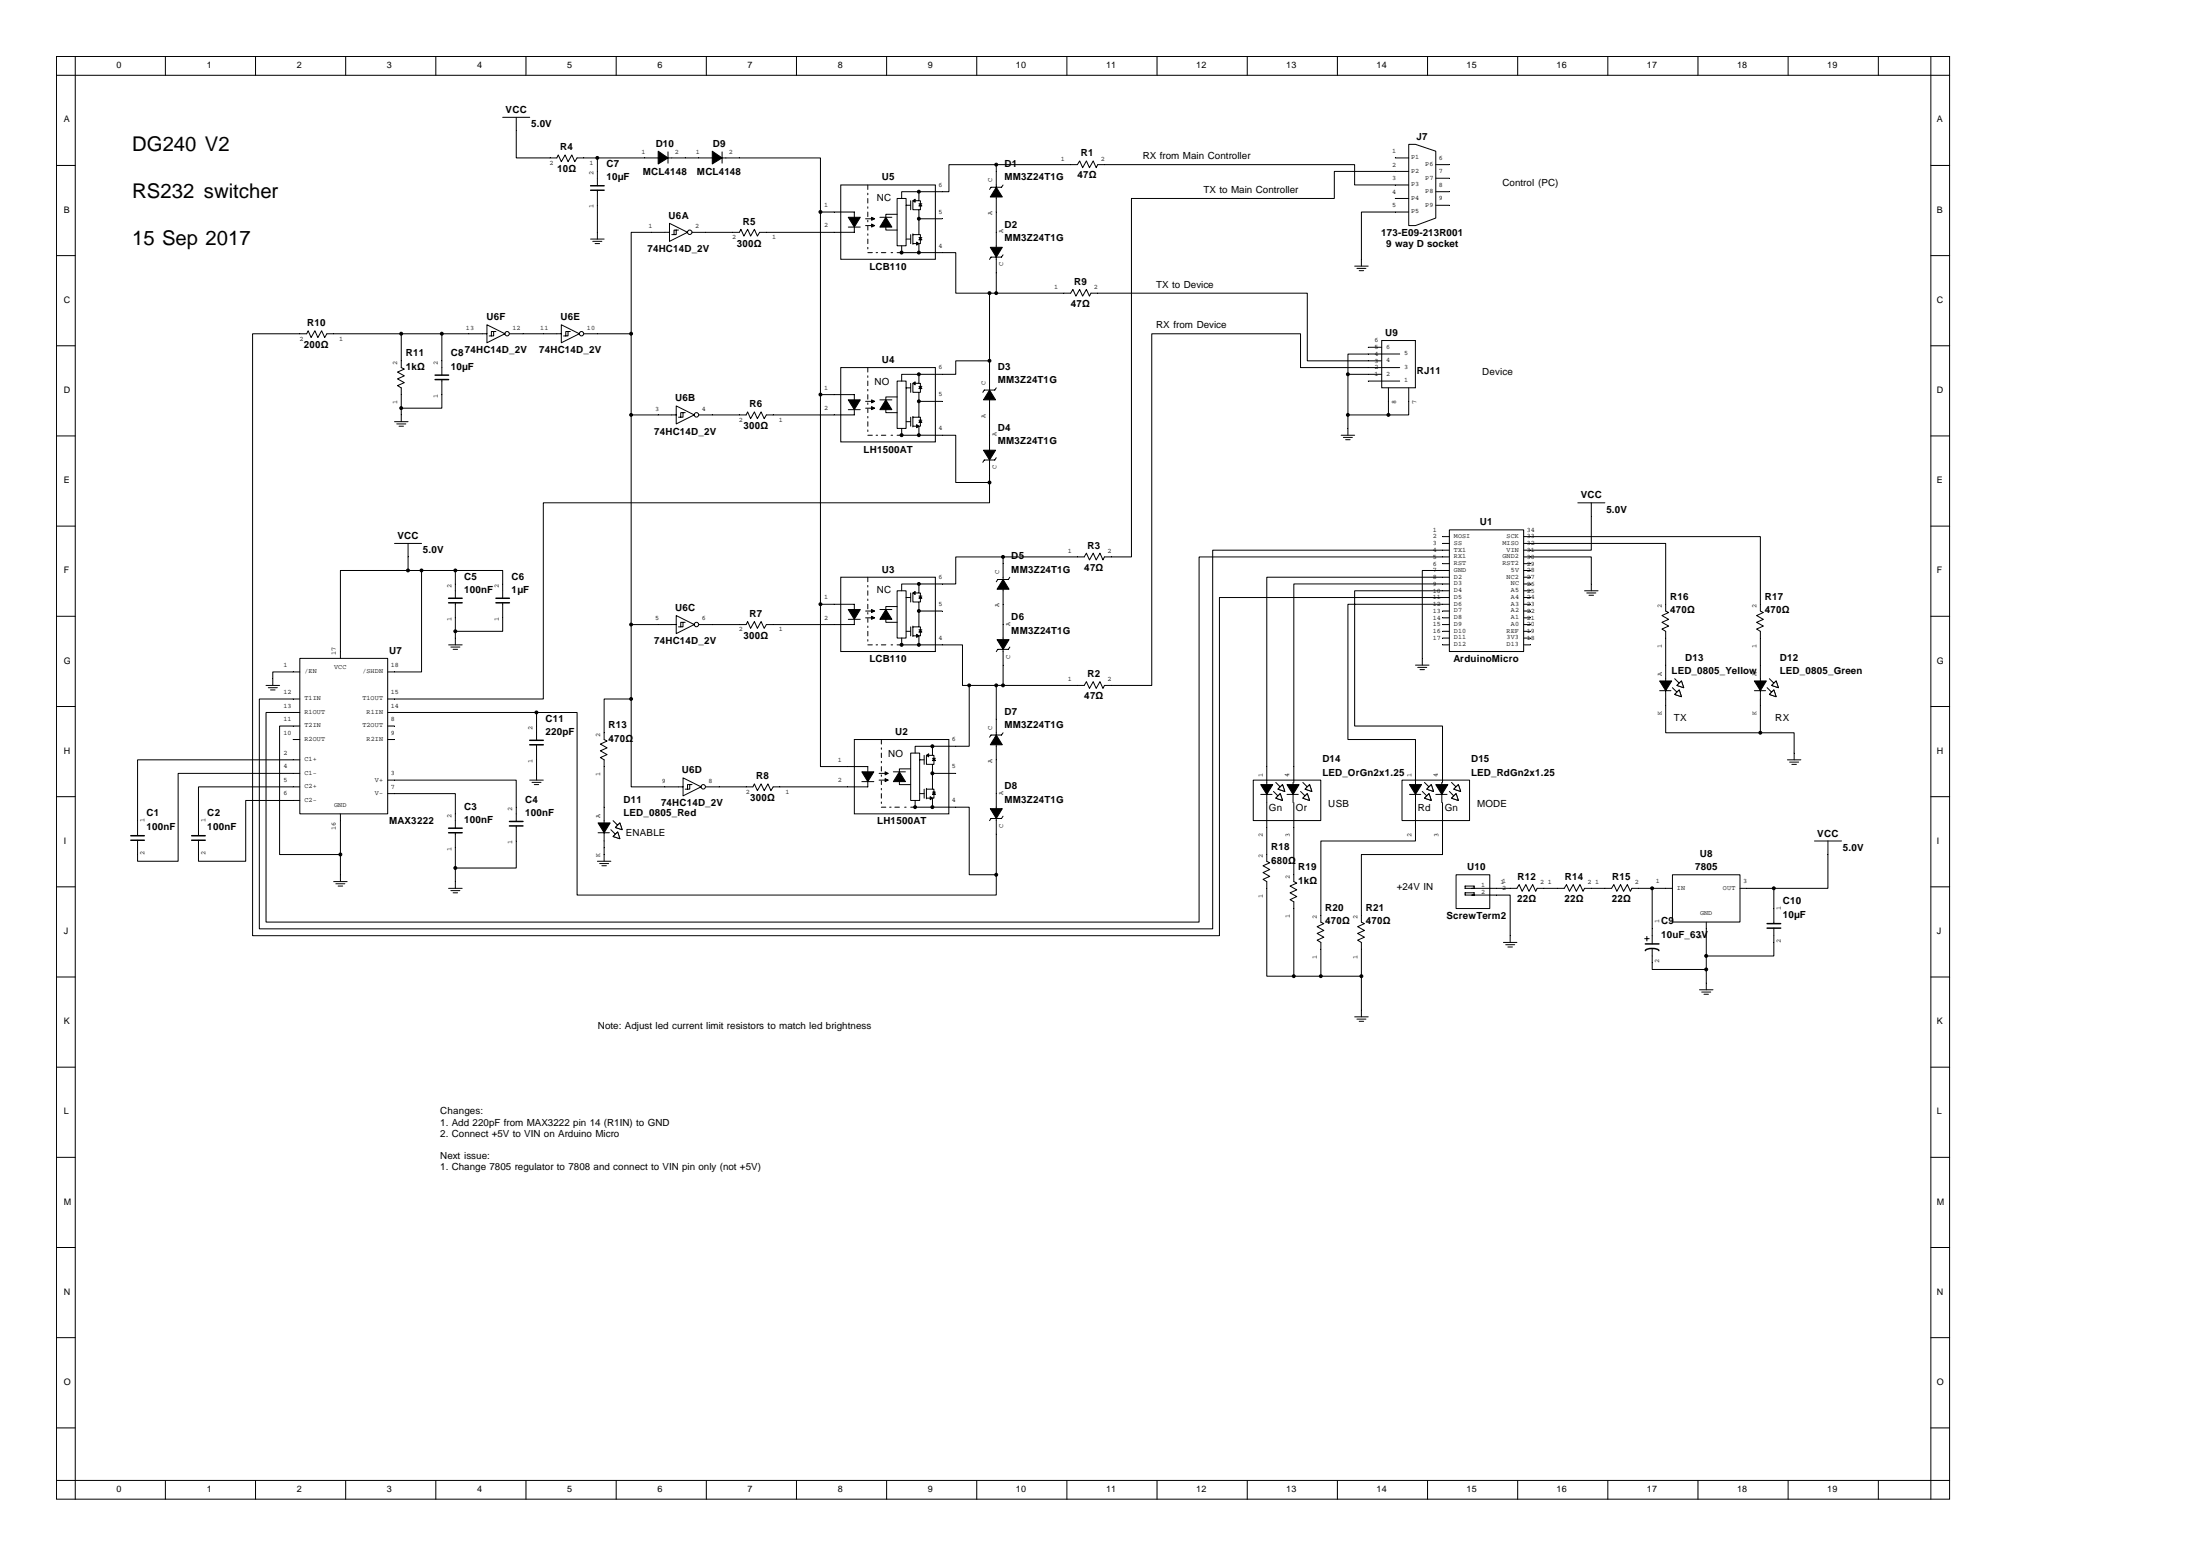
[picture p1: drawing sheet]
<svg xmlns="http://www.w3.org/2000/svg" width="297mm" height="210mm" viewBox="0 0 297 210" stroke-linecap="round" stroke-linejoin="round" font-family="sans-serif">
<g fill="none" stroke="#000" stroke-width=".14">
<path d="M7.6 10.2h255.6M7.6 7.6h255.6v194.8h-255.6zM10.2 7.6v194.8M22.3 7.6v2.6M34.5 7.6v2.6M46.7 7.6v2.6M58.8 7.6v2.6M67.9 15.8h3.6M69.7 15.8v5.5h4.6M71 7.6v2.6M83.2 7.6v2.6M95.4 7.6v2.6"/>
<path d="M107.5 7.6v2.6M119.7 7.6v2.6M131.9 7.6v2.6M144 7.6v2.6M156.2 7.6v2.6M168.4 7.6v2.6M180.6 7.6v2.6M192.7 7.6v2.6M204.9 7.6v2.6M217.1 7.6v2.6M229.3 7.6v2.6M241.4 7.6v2.6"/>
<path d="M253.6 7.6v2.6M260.7 7.6v194.8M7.6 22.3h2.6M7.6 34.5h2.6M74.3 21.3h.9l.2-.4 .4 .9 .5-.9 .4 .9 .5-.9 .4 .9 .3-.5h2.8v3.8M79.7 32.3h1.9M80 32.6h1.3M80.3 32.9h.7M80.7 25.7v6.6M80.7 21.3h8.2M88.9 21.3h1.3M90.1 21.3h6.1"/>
<path d="M90.2 20.5v1.5M90.4 30.1l2.4 1.3-2.4 1.2zM90.4 31.4h-5.2v13.7M91.3 31.1v.6h-.3M91.6 31.1h-.6v.6h-.3M96.2 21.3h1.3M97.4 21.3h13.4v7.3M97.5 20.5v1.5M110.8 28.6h4.5v2.8h-12.7l-.3 .5-.4-.9-.6 .9-.4-.9-.5 .9-.4-.9-.2 .4h-6.4M110.8 28.6v53M113.5 25h12.8v10h-12.8zM114.5 30.7h1.7"/>
<path d="M116.9 29.5h1.2M116.9 30.5h1.2M117.2 25v.6M117.2 26.1v.2M117.2 26.8v.6M117.2 27.9v.2M117.2 28.6v.6M117.2 29.7v.2M117.2 30.6v.5M117.2 31.6v.2M117.2 32.3v.6M117.2 33.4v.2"/>
<path d="M117.2 34.1h.6M118.3 34.1h.2M118.8 29.3h1.6M119 34.1h.6M120.3 34.1h.2M121.1 34.1h.6M121.1 26.8h1.2v6.4h-1.2zM121.1 28.9h-1.5v2.2h1.5M121.7 33.2v.9h2.4M122.3 27.7h.7M122.3 32.3h.7M123 27.1v1.2"/>
<path d="M123 31.7v1.2M123.3 31.6v.2M123.3 32.9v.1M124.1 25.9h-2.4v.9M124.1 31.7h.2v1.2h-.2M124.1 27.1h.2v1.2h-.2M124.1 29.5h3.1M124.1 32.1h.4M124.1 27.5h.4M133.6 39.6v25.5M134.5 22.2h-6.4v3.7h-4v1.2h-.8v1.2h.8v3.4h-.8v1.2h.8v1.2h4.9v5.5h5.5M134.5 39.6h10.1l.3-.5 .4 .9 .5-.9 .4 .9 .5-.9 .4 .9 .2-.4h.9"/>
<path d="M135.4 25l-.2 .3h-1.4l-.2 .3M135.4 34.4l-.2 .3h-1.4l-.2 .3M149.1 22.2h-.9l-.2 .4-.4-.9-.5 .9-.4-.9-.5 .9-.4-.9-.3 .5h-11v17.4M260.7 22.3h2.5M260.7 34.5h2.5M7.6 46.7h2.6M7.6 58.8h2.6M53.3 56.9h1.8M53.6 57.2h1.2M53.9 57.5h.6M54.2 45.1v4.5l.4 .2-.9 .4 .9 .5-.9 .4 .9 .6-.9 .4 .5 .3v4.5M59.7 51.2v3.9h-5.5"/>
<path d="M59.7 45.1v5.5M65.7 43.8l2.5 1.3-2.5 1.2zM65.7 45.1h-21.6l-.3 .5-.4-1-.5 1-.4-1-.5 1-.4-1-.2 .5h-.9M66.7 44.7v.6h-.4M67 44.7h-.7v.6h-.3M75.8 43.8l2.4 1.3-2.4 1.2zM75.8 45.1h-7M76.7 44.7v.6h-.3M77 44.7h-.6v.6h-.3M78.8 45.1h6.4M85.2 45.1v10.9h6.1M91.3 54.8l2.4 1.2-2.4 1.2z"/>
<path d="M92.2 55.7v.6h-.3M92.5 55.7h-.6v.6h-.3M110.8 53.3h4.5v2.7h-11.8l-.3 .5-.4-.9-.5 .9-.4-.9-.6 .9-.4-.9-.2 .4h-6.3M113.5 49.6h12.8v10.1h-12.8zM114.5 55.3h1.7M116.9 54.2h1.2M116.9 55.1h1.2M117.2 49.6v.6M117.2 50.7v.2M117.2 51.4v.7M117.2 52.6v.2M117.2 53.3v.6"/>
<path d="M117.2 54.4v.2M117.2 55.2v.5M117.2 56.2v.2M117.2 56.9v.6M117.2 58v.2M117.2 58.8h.6M118.3 58.8h.2M118.8 54h1.6M119 58.8h.6M120.3 58.8h.2M121.1 58.8h.6M121.1 51.4h1.2v6.4h-1.2z"/>
<path d="M121.1 53.6h-1.5v2.1h1.5M121.7 57.8v1h2.4M122.3 52.4h.7M122.3 56.9h.7M123 51.7v1.3M123 56.3v1.2M123.3 56.2v.2M123.3 57.5v.1M124.1 50.5h-2.4v.9M124.1 56.3h.2v1.2h-.2M124.1 51.7h.2v1.3h-.2M124.1 54.2h3.1"/>
<path d="M124.1 56.7h.4M124.1 52.2h.4M126.3 58.8h2.7v6.3h4.6M133.6 48.7h-4.6v1.8h-4.9v1.2h-.8v1.3h.8v3.3h-.8v1.2h.8v1.2h2.2M134.5 52.4l-.2 .3h-1.4l-.2 .3M260.7 46.7h2.5M260.7 58.8h2.5M7.6 71h2.6M53.3 73.4h3.6M55.1 77h-9.1v11.9M55.1 77h6.4M55.1 73.4v3.6"/>
<path d="M56.9 77v13.7h-4.5M61.5 77v3.8M61.5 77h6.4v3.8M113.5 77.9h12.8v10h-12.8zM117.2 77.9v.6M117.2 79v.2M117.2 79.7v.7M121.1 79.7h1.2v6.4h-1.2zM124.1 78.8h-2.4v.9M133.6 65.1v2.8h-60.2v26.5h-21M134.5 61.8l-.2 .3h-1.4l-.2 .3M135.4 75.2h-6.4v3.6h-4.9v1.2h-.8v1.3h.8v3.3h-.8v1.2h.8v1.2l5.9 .1v5.4h.9"/>
<path d="M135.4 75.2h11l.3-.5 .4 .9 .5-.9 .4 .9 .5-.9 .4 .9 .2-.4h.9M135.4 75.2v17.3h-.9M136.3 77.9l-.2 .3h-1.4l-.2 .3M260.7 71h2.5M7.6 83.2h2.6M7.6 95.4h2.6M35.9 92.5h1.9M36.2 92.8h1.2M36.5 93.1h.6M39.6 99.8h.9M39.6 94.4h.9M39.6 96.2h.9"/>
<path d="M40.5 90.7h-3.7v1.8M40.5 98h-2.7v17.4h8.2M40.5 88.9h11.8v21h-11.8zM52.4 98h.9M52.4 99.8h.9M52.4 96.2h.9M60.6 87h1.8M60.9 87.3h1.2M61.2 87.7h.6M61.5 81.4v5.6M67.9 81.4v3.8h-6.4M81.6 99.8l.4 .2-.9 .4 .9 .6-.9 .4 .9 .5-.9 .4 .5 .3v.9"/>
<path d="M81.6 98.9v.9M91.3 83.1l2.4 1.2-2.4 1.2zM91.3 84.3h-6.1M92.2 84v.6h-.3M92.5 84h-.6v.6h-.3M94.4 84.3h6.3l.2-.4 .4 .9 .6-.9 .4 .9 .5-.9 .4 .9 .3-.5h11.8v-2.7h-4.5v21.9h6.4v2.7h-12.8l-.3 .5-.4-.9-.5 .9-.4-.9-.5 .9-.4-.9-.2 .4h-6.4M114.5 83.6h1.7M115.4 99.8h12.7v10.1h-12.7zM116.9 82.5h1.2M116.9 83.4h1.2M117.2 80.9v.2M117.2 81.6v.6"/>
<path d="M117.2 82.7v.2M117.2 83.5v.5M117.2 84.5v.2M117.2 85.2v.6M117.2 86.3v.2M117.2 87h.6M118.3 87h.2M118.8 82.3h1.6M119 87h.6M119 99.8v.6M120.3 87h.2M121.1 87h.6"/>
<path d="M121.1 81.9h-1.5v2.1h1.5M121.7 86.1v.9h2.4M122.3 80.7h.7M122.3 85.2h.7M123 80v1.3M123 84.6v1.2M123.3 84.5v.2M123.3 85.8v.1M124.1 84.6h.2v1.2h-.2M124.1 80h.2v1.3h-.2M124.1 82.5h3.1M124.1 85h.4"/>
<path d="M124.1 80.5h.4M130.9 92.5v8.2h-5v1.3h-.8v1.2h.8v3.3h-.8v1.2h.8v1.3h5v9.1h3.6v-25.6M130.9 92.5h3.6M135.4 98.9l-.2 .3h-1.4l-.2 .3M135.4 92.5h11l.3-.5 .4 .9 .5-.9 .4 .9 .5-.9 .4 .9 .2-.4h.9M136.3 87.4l-.2 .3h-1.4l-.2 .3M260.7 83.2h2.5M260.7 95.4h2.5M7.6 107.5h2.6M7.6 119.7h2.6M40.5 108l-7.3 .1v8.2h-6.4v-2.9M40.5 106.2h-13.7v6.6"/>
<path d="M40.5 104.4h-16.4v11.9h-5.5v-2.9M40.5 102.6h-21.9v10.2M45.1 119h1.8M45.3 119.3h1.3M45.7 119.6h.6M46 109.9v9.1M52.4 105.3h17.3v5.6M52.4 107.1h9.1v4.7M60.6 119.9h1.8M61.5 112.4v6.6M61.5 119v.9M69.7 111.5v5.7h-8.2"/>
<path d="M80.8 112.4h1.5M81.6 110.8v2.7M82.5 112l.6 .6M82.8 112.9l.6-.6 .3 .9zM82.8 110.8l.6 .6M83.7 111.1l.3 .9-.9-.3zM92.2 105l2.5 1.2-2.5 1.2zM92.2 106.2h-2.4M93.1 105.9v.6h-.3M93.4 105.9h-.6v.6h-.3M116.4 105.5h1.6M118.7 104.4h1.2"/>
<path d="M118.7 105.3h1.2M119 109h.6M119 105.4v.5M119 106.4v.2M119 107.1v.6M119 108.3v.2M119 100.9v.2M119 101.7v.6M119 102.8v.2M119 103.5v.6M119 104.6v.2M120.1 109h.2"/>
<path d="M120.6 104.2h1.6M120.8 109h.6M122.1 109h.2M123 101.7h1.2v6.3h-1.2zM123 103.8h-1.6v2.1h1.6M123 109h.6M123.6 108.1v.9h2.3M124.2 102.6h.6M124.2 107.1h.6M124.8 102v1.2M124.8 106.5v1.2M125.1 106.4v.2"/>
<path d="M125.1 107.7v.1M125.9 100.7h-2.3v1M125.9 106.5h.2v1.2h-.2M125.9 102h.2v1.2h-.2M125.9 104.4h3.1M125.9 106.9h.4M125.9 102.4h.4M135.4 110.2l-.2 .3h-1.4l-.2 .3M260.7 107.5h2.5M260.7 119.7h2.5M7.6 131.9h2.6M60.9 120.2h1.2"/>
<path d="M61.2 120.5h.6M260.7 131.9h2.5M7.6 144.1h2.6M7.6 156.2h2.6M260.7 144.1h2.5M260.7 156.2h2.5M7.6 168.4h2.6M260.7 168.4h2.5M7.6 180.6h2.6M7.6 192.7h2.6M7.6 199.8h255.6M22.3 199.8v2.6"/>
<path d="M34.5 199.8v2.6M46.7 199.8v2.6M58.8 199.8v2.6M71 199.8v2.6M83.2 199.8v2.6M95.4 199.8v2.6M107.5 199.8v2.6M119.7 199.8v2.6M131.9 199.8v2.6M144 199.8v2.6M156.2 199.8v2.6M168.4 199.8v2.6"/>
<path d="M180.6 199.8v2.6M192.7 199.8v2.6M204.9 199.8v2.6M217.1 199.8v2.6M229.3 199.8v2.6M241.4 199.8v2.6M253.6 199.8v2.6M260.7 180.6h2.5M260.7 192.7h2.5"/>
<circle cx="93.1" cy="31.4" r=".3"/>
<circle cx="68.5" cy="45" r=".3"/>
<circle cx="78.5" cy="45" r=".3"/>
<circle cx="94" cy="56" r=".3"/>
<circle cx="94" cy="84.3" r=".3"/>
<circle cx="94.9" cy="106.2" r=".3"/>
</g>
<g fill="#000" stroke="#000" stroke-width=".14">
<path d="M88.9 20.4l1.3 .9-1.3 .8zM96.2 20.4l1.3 .9-1.3 .8zM114.5 29.3h1.7l-.9 1.4zM117.7 29.3l.4 .2-.4 .2zM117.7 30.2l.4 .3-.4 .2zM119.6 29.3l.8 1.4h-1.6zM123.3 27.1l.3-.2v.4zM123.8 32.7l.3 .2-.3 .2zM124.3 32.1l.2 .3h-.4zM124.3 27.5l.2 .3h-.4zM133.7 33.4h1.6l-.8 1.3zM134.5 25.3l.8 1.3h-1.6z"/>
<path d="M114.5 54h1.7l-.9 1.3zM117.7 54l.4 .2-.4 .2zM117.7 54.9l.4 .2-.4 .2zM119.6 54l.8 1.3h-1.6zM123.3 51.7l.3-.2v.4zM123.8 57.3l.3 .2-.3 .2zM124.3 56.7l.2 .3h-.4zM124.3 52.2l.2 .3h-.4zM133.6 52.7l.8 1.3h-1.6zM132.8 60.8h1.6l-.8 1.3zM135.4 78.2l.8 1.3h-1.6zM114.5 82.3h1.7l-.9 1.3z"/>
<path d="M117.7 82.3l.4 .2-.4 .2zM117.7 83.2l.4 .2-.4 .2zM119.6 82.3l.8 1.3h-1.6zM123.3 80l.3-.2v.4zM123.8 85.6l.3 .2-.3 .2zM124.3 85l.2 .3h-.4zM124.3 80.5l.2 .3h-.4zM134.6 86.3h1.6l-.8 1.4zM80.8 111.1h1.6l-.8 1.3zM116.4 104.2h1.6l-.8 1.3zM119.5 104.2l.4 .2-.4 .2zM119.5 105.1l.4 .2-.4 .2z"/>
<path d="M121.4 104.2l.8 1.3h-1.6zM125.1 102l.3-.2v.4zM125.6 107.5l.3 .2-.3 .2zM126.1 106.9l.2 .3h-.4zM126.1 102.4l.2 .3h-.4zM133.7 109.2h1.6l-.8 1.3zM134.5 99.2l.8 1.3h-1.6z"/>
<circle cx="80.7" cy="21.3" r=".2"/>
<circle cx="110.8" cy="28.6" r=".2"/>
<circle cx="121.7" cy="34.1" r=".2"/>
<circle cx="124.1" cy="34.1" r=".2"/>
<circle cx="124.1" cy="25.9" r=".2"/>
<circle cx="124.1" cy="29.5" r=".2"/>
<circle cx="133.6" cy="39.6" r=".2"/>
<circle cx="134.5" cy="39.6" r=".2"/>
<circle cx="134.5" cy="22.2" r=".2"/>
<circle cx="54.2" cy="55.1" r=".2"/>
<circle cx="54.2" cy="45" r=".2"/>
<circle cx="59.7" cy="45" r=".2"/>
<circle cx="85.2" cy="45" r=".2"/>
<circle cx="85.2" cy="56" r=".2"/>
<circle cx="110.8" cy="53.3" r=".2"/>
<circle cx="121.7" cy="58.7" r=".2"/>
<circle cx="124.1" cy="58.7" r=".2"/>
<circle cx="124.1" cy="54.2" r=".2"/>
<circle cx="124.1" cy="50.5" r=".2"/>
<circle cx="133.6" cy="48.7" r=".2"/>
<circle cx="55.1" cy="77" r=".2"/>
<circle cx="56.9" cy="77" r=".2"/>
<circle cx="61.5" cy="77" r=".2"/>
<circle cx="124.1" cy="78.8" r=".2"/>
<circle cx="133.6" cy="65.1" r=".2"/>
<circle cx="135.4" cy="75.2" r=".2"/>
<circle cx="61.5" cy="85.2" r=".2"/>
<circle cx="85.2" cy="84.3" r=".19"/>
<circle cx="110.8" cy="81.6" r=".2"/>
<circle cx="121.7" cy="87" r=".2"/>
<circle cx="124.1" cy="87" r=".2"/>
<circle cx="124.1" cy="82.5" r=".2"/>
<circle cx="130.9" cy="92.5" r=".2"/>
<circle cx="134.5" cy="92.5" r=".2"/>
<circle cx="135.4" cy="92.5" r=".2"/>
<circle cx="46" cy="115.3" r=".2"/>
<circle cx="61.5" cy="117.2" r=".2"/>
<circle cx="123.6" cy="109" r=".2"/>
<circle cx="125.9" cy="104.4" r=".2"/>
<circle cx="125.9" cy="100.7" r=".2"/>
<circle cx="125.9" cy="109" r=".2"/>
<circle cx="134.5" cy="118.1" r=".2"/>
</g>
<g fill="none" stroke="#000" stroke-width=".2">
<path d="M79.7 25.7h1.9M79.7 25.1h1.9M58.7 51.2h1.9M58.7 50.6h1.9M60.6 81.4h1.8M60.6 80.8h1.8M67 81.4h1.8M67 80.8h1.8M17.7 112.8h1.8M17.7 113.4h1.8M25.9 112.8h1.8M25.9 113.4h1.8"/>
<path d="M60.6 112.4h1.8M60.6 111.8h1.8M68.8 111.5h1.8M68.8 110.9h1.8"/>
</g>
<g fill="#fff" stroke="#000" stroke-width=".14">
<path d="M83.7 111.1l.3 .9-.9-.3z"/>
<path d="M82.8 112.9l.6-.6 .3 .9z"/>
</g>
<g fill="none" stroke="#000" stroke-width=".14">
<path d="M190.2 19.5h.9l2.8 .9v9l-2.8 1.1h-.9zM148.2 39.6h28.3v9.1h10.1M149.1 22.2h33.8v2.8h7.3M182.9 35.9h1.8M183.2 36.2h1.2M183.5 36.5h.6M188.4 21.3h1.8M188.4 26.8h1.8M190.2 23.1h-10v3.7h-27.4v48.4h-2.8M190.2 28.6h-6.4v7.3M193.9 22.2h1.8M193.9 24.1h1.8"/>
<path d="M193.9 25.9h1.8M193.9 27.7h1.8M40.5 45.1h-6.4v81.2h130.5v-45.6h31.1M85.2 56v38.4M181.1 58.8h1.8M181.4 59h1.2M181.7 59.4h.6M182 56v2.8M184.7 51.4h4.3M184.7 46.9h1.9M186.6 50.5h-4.6v5.5M186.6 46h4.5v6.3h-4.5z"/>
<path d="M187.5 52.4v3.6h-5.5M189 49.6h-13.4v-4.5h-20.1v47.4h-5.5M189 47.8h-7v2.7M190.2 52.4v3.6h-2.7M194.8 72.4h.9M194.8 73.4h.9M194.8 76.1h.9M194.8 77.9h.9M194.8 78.8h.9M194.8 79.7h.9M195.7 74.3h-32v51.1h-128.7v-31h4.6M195.7 75.2h-33.8v49.3h-126v-28.3h3.7"/>
<path d="M195.7 77h-3.7v12.8M195.7 71.5h10v16.4h-10zM205.7 75.2h9.2v4.5M205.7 73.4h19.2v8.2M205.7 72.4h32v10.1l.4 .2-.9 .4 .9 .5-.9 .4 .9 .5-.9 .4 .5 .3v.9M205.7 76.1h.9M205.7 77h.9M205.7 77.9h.9M205.7 78.8h.9M205.7 79.7h.9M213 67.9h3.7M213.9 79.7h1.9"/>
<path d="M214.9 67.9v6.4h-9.2M85.2 94.4h-3.6v4.5M85.2 94.4v11.8h4.6M191.1 89.8h1.8M191.4 90.1h1.2M191.7 90.4h.6M194.8 81.6h.9M194.8 82.5h.9M194.8 83.4h.9M194.8 84.3h.9M194.8 85.2h.9M194.8 86.1h.9"/>
<path d="M194.8 87h.9M205.7 80.7h.9M205.7 81.6h.9M205.7 82.5h.9M205.7 83.4h.9M205.7 84.3h.9M205.7 85.2h.9M205.7 86.1h.9M205.7 87h.9M214.2 80h1.3M214.5 80.4h.7M224.9 81.6v.9l.4 .2-.9 .4 .9 .5-.9 .4 .9 .5-.9 .4 .5 .3v.9"/>
<path d="M236.9 93.2h1.5M237.7 91.6v2.8M238.6 92.8l.6 .6M238.9 93.7l.6-.6 .3 .9zM238.9 91.6l.6 .6M239.2 92.5l.6-.6 .3 .9zM80.7 116.3h1.8M81 116.6h1.2M81.3 116.9h.6M81.6 103.5v7.3M81.6 113.5v2.8M203.9 119.9h.9l.3-.5 .4 .9 .5-.9 .4 .9 .5-.9 .4 .9 .2-.4h3.7l.3-.5 .4 .9 .5-.9 .4 .9 .5-.9 .4 .9 .2-.4h3.7l.3-.5 .4 .9 .5-.9 .4 .9 .5-.9 .4 .9 .2-.4"/>
<path d="M220.3 119.9h5.5M223.1 119.9v7.5M225.8 118.1h9.1v6.4h-9.1zM234.9 119.9h4.6v4.8M245 113.5h3.6M246.8 113.5v6.4h-7.3M203 127.2h1.8M203.3 127.5h1.2M203.6 127.8h.6M203.9 126.3v.9M222.1 126.7h.6M222.4 126.4v.6"/>
<path d="M223.1 128v2.9h7.3M229.5 133.6h1.8M229.8 133.9h1.2M230.1 134.2h.6M230.4 124.5v9.1M239.5 125.3v3.7h-9.1"/>
</g>
<g fill="#000" stroke="#000" stroke-width=".14">
<path d="M236.9 91.9h1.6l-.8 1.3z"/>
<circle cx="182" cy="50.5" r=".2"/>
<circle cx="182" cy="56" r=".2"/>
<circle cx="187.5" cy="56" r=".2"/>
<circle cx="85.2" cy="94.3" r=".2"/>
<circle cx="223.1" cy="119.9" r=".2"/>
<circle cx="239.5" cy="119.9" r=".2"/>
<circle cx="230.4" cy="129" r=".2"/>
<circle cx="230.4" cy="130.9" r=".2"/>
</g>
<path d="M222.2 127.4h1.8M222.2 128.3a1.56 1.56 0 0 1 1.8 0M238.6 124.7h1.8M238.6 125.3h1.8" fill="none" stroke="#000" stroke-width=".2"/>
<g fill="#fff" stroke="#000" stroke-width=".14">
<path d="M239.2 92.5l.6-.6 .3 .9z"/>
<path d="M239.5 93.1l.3 .9-.9-.3z"/>
</g>
<path d="M224.1 93.2h1.5M224.9 91.6v2.8M225.8 92.8l.6 .6M226.1 93.7l.6-.6 .3 .9zM226.1 91.6l.6 .6M226.4 92.5l.6-.6 .3 .9zM237.7 89.8v1.8M237.7 94.4v.9" fill="none" stroke="#000" stroke-width=".14"/>
<path d="M224.1 91.9h1.6l-.8 1.3z" fill="#000" stroke="#000" stroke-width=".14"/>
<g fill="#fff" stroke="#000" stroke-width=".14">
<path d="M226.4 92.5l.6-.6 .3 .9z"/>
<path d="M226.1 93.7l.6-.6 .3 .9z"/>
</g>
<g fill="none" stroke="#000" stroke-width=".14">
<path d="M224.9 94.4v4.5h12.8M224.9 86.1v5.5M237.7 98.9h4.5v2.8M237.7 86.1v3.7M237.7 95.3v3.6M170.2 107.2h1.5M171 105.6v2.7M171.9 106.8l.6 .6M172.3 105.6l.6 .6M172.9 107.1l.3 .9-.9-.3zM173.2 105.9l.3 .9-1-.3zM196.6 118.1h4.5v4.5h-4.5z"/>
<path d="M199 119.9v-.3h-1.2v.3h6.1M241.3 102.6h1.8M241.6 102.9h1.3M241.9 103.2h.6M242.2 101.7v.9M199 120.8v-.3h-1.2v.3h6.1v5.5"/>
</g>
<g fill="#000" stroke="#000" stroke-width=".14">
<path d="M170.2 105.9h1.6l-.8 1.3z"/>
<circle cx="237.7" cy="98.9" r=".2"/>
</g>
<g fill="#fff" stroke="#000" stroke-width=".14">
<path d="M172.6 106.5l.6-.6 .3 .9z"/>
<path d="M172.9 107.1l.3 .9-.9-.3z"/>
</g>
<path d="M169.2 105.3h9.1v5.5h-9.1zM173.8 107.2h1.5M174.6 105.6v2.7M175.6 106.8l.6 .6M175.9 105.6l.6 .6M176.5 107.1l.3 .9-.9-.3zM176.8 105.9l.3 .9-.9-.3z" fill="none" stroke="#000" stroke-width=".14"/>
<path d="M173.8 105.9h1.6l-.8 1.3z" fill="#000" stroke="#000" stroke-width=".14"/>
<g fill="#fff" stroke="#000" stroke-width=".14">
<path d="M176.8 105.9l.3 .9-.9-.3z"/>
<path d="M176.5 107.1l.3 .9-.9-.3z"/>
</g>
<path d="M171 103.5v2.1M171 108.3v3.4M174.7 103.5v2.1M174.7 108.3v3.4M190.3 107.2h1.5M191.1 105.6v2.7M192 106.8l.6 .6M192.3 107.7l.6-.6 .3 .9zM192.3 105.6l.6 .6M193.2 105.9l.3 .9-.9-.3z" fill="none" stroke="#000" stroke-width=".14"/>
<path d="M190.3 105.9h1.6l-.8 1.3z" fill="#000" stroke="#000" stroke-width=".14"/>
<g fill="#fff" stroke="#000" stroke-width=".14">
<path d="M192.6 106.5l.7-.6 .2 .9z"/>
<path d="M192.3 107.7l.6-.6 .4 .9z"/>
</g>
<path d="M189.3 105.3h9.1v5.5h-9.1zM193.9 107.2h1.5M194.7 105.6v2.7M195.7 106.8l.6 .6M196 105.6l.6 .6M196.3 106.5l.6-.6 .3 .9zM196.6 107.1l.3 .9-.9-.3z" fill="none" stroke="#000" stroke-width=".14"/>
<path d="M193.9 105.9h1.6l-.8 1.3z" fill="#000" stroke="#000" stroke-width=".14"/>
<g fill="#fff" stroke="#000" stroke-width=".14">
<path d="M196.3 106.5l.6-.6 .3 .9z"/>
<path d="M196 107.7l.6-.6 .3 .9z"/>
</g>
<g fill="none" stroke="#000" stroke-width=".14">
<path d="M194.8 77.9h-23.8v25.6M194.8 78.8h-20.1v24.7M194.8 79.7h-11.9v18.3h11.9v7.6M53.3 96.2h19.1M72.4 96.2v3.7M72.4 96.2h5.5v24.6h56.6v-2.7M194.8 81.6h-12.8v18.2h9.1v5.8M71.5 105.3h1.9M71.8 105.6h1.2M72.1 105.9h.6M72.4 100.5v4.8M171 111.7v4.6l.4 .2-.9 .4 .9 .5-.9 .4 .9 .5-.9 .4 .5 .3v12.8h3.7"/>
<path d="M174.7 111.7v7.3l.4 .2-.9 .4 .9 .5-.9 .4 .9 .5-.9 .4 .5 .3v10.1M191.1 108.3v5.2h-12.8v11l.4 .2-.9 .4 .9 .5-.9 .4 .9 .5-.9 .4 .5 .3v4.6M194.8 108.3v7.1h-11v9.1l.4 .2-.9 .4 .9 .5-.9 .4 .9 .5-.9 .4 .5 .3v10.1M174.7 131.8h9.1M182.9 137.3h1.8M183.2 137.6h1.2M183.5 137.9h.6"/>
</g>
<g fill="#000" stroke="#000" stroke-width=".14">
<circle cx="72.4" cy="96.2" r=".2"/>
<circle cx="174.7" cy="131.8" r=".2"/>
<circle cx="178.3" cy="131.8" r=".2"/>
<circle cx="183.8" cy="131.8" r=".2"/>
</g>
<path d="M71.5 99.9h1.9M71.5 100.5h1.9" fill="none" stroke="#000" stroke-width=".2"/>
<g font-size="2.7">
<text x="17.9" y="20.4">DG240 V2</text>
<text x="17.9" y="26.7">RS232 switcher</text>
<text x="17.9" y="33.1">15 Sep 2017</text>
</g>
<g font-size="1.3">
<text x="68.3" y="15.2">VCC</text>
<text x="71.7" y="17.2">5.0V</text>
<text x="75.2" y="23.3">10Ω</text>
<text x="75.6" y="20.3">R4</text>
<text x="81.9" y="22.5">C7</text>
<text x="86.8" y="23.6">MCL4148</text>
<text x="88.5" y="19.8">D10</text>
<text x="94.1" y="23.6">MCL4148</text>
<text x="96.2" y="19.8">D9</text>
<text x="135.6" y="22.5">D1</text>
<text x="145.9" y="21.1">R1</text>
<text x="154.3" y="21.5">RX from Main Controller</text>
<text x="191.3" y="18.9">J7</text>
<text x="81.9" y="24.4">10µF</text>
<text x="90.3" y="29.5">U6A</text>
<text x="118.4" y="27.1">NC</text>
<text x="119" y="24.4">U5</text>
<text x="135.6" y="24.4">MM3Z24T1G</text>
<text x="145.5" y="24.1">47Ω</text>
<text x="162.5" y="26.1">TX to Main Controller</text>
<text x="202.9" y="25">Control (PC)</text>
<text x="87.4" y="34">74HC14D_2V</text>
<text x="99.5" y="33.3">300Ω</text>
<text x="100.3" y="30.4">R5</text>
<text x="135.6" y="30.8">D2</text>
<text x="135.6" y="32.6">MM3Z24T1G</text>
<text x="186.5" y="31.9">173-E09-213R001</text>
<text x="187.2" y="33.4">9 way D socket</text>
<text x="117.4" y="36.4">LCB110</text>
<text x="144.6" y="41.4">47Ω</text>
<text x="145" y="38.5">R9</text>
<text x="156.1" y="38.8">TX to Device</text>
<text x="41" y="47">200Ω</text>
<text x="41.5" y="44">R10</text>
<text x="62.8" y="47.7">74HC14D_2V</text>
<text x="65.7" y="43.2">U6F</text>
<text x="72.8" y="47.7">74HC14D_2V</text>
<text x="75.7" y="43.2">U6E</text>
<text x="156.1" y="44.3">RX from Device</text>
<text x="187" y="45.4">U9</text>
<text x="54.8" y="48.1">R11</text>
<text x="54.8" y="49.9">1kΩ</text>
<text x="60.9" y="48.1">C8</text>
<text x="60.9" y="49.9">10µF</text>
<text x="118.1" y="52">NO</text>
<text x="119" y="49">U4</text>
<text x="134.7" y="49.9">D3</text>
<text x="134.7" y="51.8">MM3Z24T1G</text>
<text x="191.3" y="50.4">RJ11</text>
<text x="200.1" y="50.6">Device</text>
<text x="88.3" y="58.7">74HC14D_2V</text>
<text x="91.2" y="54.2">U6B</text>
<text x="100.4" y="57.9">300Ω</text>
<text x="101.2" y="55">R6</text>
<text x="134.7" y="58.1">D4</text>
<text x="134.7" y="60">MM3Z24T1G</text>
<text x="116.6" y="61.1">LH1500AT</text>
<text x="199.8" y="70.9">U1</text>
<text x="213.4" y="67.3">VCC</text>
<text x="216.9" y="69.2">5.0V</text>
<text x="53.7" y="72.7">VCC</text>
<text x="57.1" y="74.7">5.0V</text>
<text x="119" y="77.3">U3</text>
<text x="136.5" y="75.5">D5</text>
<text x="136.5" y="77.3">MM3Z24T1G</text>
<text x="146.4" y="77">47Ω</text>
<text x="146.8" y="74.1">R3</text>
<text x="62.7" y="78.2">C5</text>
<text x="62.7" y="80.1">100nF</text>
<text x="69.1" y="78.2">C6</text>
<text x="69.1" y="80.1">1µF</text>
<text x="91.2" y="82.5">U6C</text>
<text x="101.2" y="83.3">R7</text>
<text x="118.4" y="80">NC</text>
<text x="136.5" y="83.7">D6</text>
<text x="225.5" y="81">R16</text>
<text x="225.5" y="82.8">470Ω</text>
<text x="238.3" y="81">R17</text>
<text x="238.3" y="82.8">470Ω</text>
<text x="52.6" y="88.3">U7</text>
<text x="88.3" y="87">74HC14D_2V</text>
<text x="100.4" y="86.2">300Ω</text>
<text x="117.4" y="89.4">LCB110</text>
<text x="136.5" y="85.5">MM3Z24T1G</text>
<text x="196.2" y="89.4">ArduinoMicro</text>
<text x="227.5" y="89.2">D13</text>
<text x="240.3" y="89.2">D12</text>
<text x="146.4" y="94.4">47Ω</text>
<text x="146.8" y="91.4">R2</text>
<text x="225.7" y="91">LED_0805_Yellow</text>
<text x="240.3" y="91">LED_0805_Green</text>
<text x="73.6" y="97.4">C11</text>
<text x="73.6" y="99.2">220pF</text>
<text x="82.2" y="98.3">R13</text>
<text x="82.2" y="100.1">470Ω</text>
<text x="120.9" y="99.2">U2</text>
<text x="135.6" y="96.5">D7</text>
<text x="135.6" y="98.3">MM3Z24T1G</text>
<text x="226" y="97.3">TX</text>
<text x="239.7" y="97.3">RX</text>
<text x="92.1" y="104.4">U6D</text>
<text x="102.1" y="105.2">R8</text>
<text x="119.9" y="102.2">NO</text>
<text x="135.6" y="106.5">D8</text>
<text x="178.5" y="102.9">D14</text>
<text x="178.5" y="104.7">LED_OrGn2x1.25</text>
<text x="198.6" y="102.9">D15</text>
<text x="198.6" y="104.7">LED_RdGn2x1.25</text>
<text x="19.8" y="110.2">C1</text>
<text x="19.8" y="112">100nF</text>
<text x="28" y="110.2">C2</text>
<text x="28" y="112">100nF</text>
<text x="52.6" y="111.3">MAX3222</text>
<text x="62.7" y="109.3">C3</text>
<text x="62.7" y="111.1">100nF</text>
<text x="70.9" y="108.4">C4</text>
<text x="70.9" y="110.2">100nF</text>
<text x="84.2" y="108.4">D11</text>
<text x="84.2" y="110.2">LED_0805_Red</text>
<text x="84.5" y="112.8">ENABLE</text>
<text x="89.2" y="108.9">74HC14D_2V</text>
<text x="101.3" y="108.2">300Ω</text>
<text x="118.4" y="111.3">LH1500AT</text>
<text x="135.6" y="108.4">MM3Z24T1G</text>
<text x="171.3" y="109.5">Gn</text>
<text x="175" y="109.5">Or</text>
<text x="179.3" y="108.9">USB</text>
<text x="191.4" y="109.5">Rd</text>
<text x="195.1" y="109.5">Gn</text>
<text x="199.4" y="108.9">MODE</text>
<text x="245.4" y="112.9">VCC</text>
<text x="171.6" y="114.7">R18</text>
<text x="171.6" y="116.6">680Ω</text>
<text x="175.3" y="117.5">R19</text>
<text x="175.3" y="119.3">1kΩ</text>
<text x="198.1" y="117.5">U10</text>
<text x="204.9" y="118.8">R12</text>
<text x="211.3" y="118.8">R14</text>
<text x="217.7" y="118.8">R15</text>
<text x="228.9" y="117.5">7805</text>
<text x="229.5" y="115.7">U8</text>
<text x="248.8" y="114.9">5.0V</text>
<text x="178.9" y="123">R20</text>
<text x="178.9" y="124.8">470Ω</text>
<text x="184.4" y="123">R21</text>
<text x="184.4" y="124.8">470Ω</text>
<text x="188.6" y="120.1">+24V IN</text>
<text x="195.3" y="124.1">ScrewTerm2</text>
<text x="204.8" y="121.7">22Ω</text>
<text x="211.2" y="121.7">22Ω</text>
<text x="217.6" y="121.7">22Ω</text>
<text x="224.3" y="124.8">C9</text>
<text x="240.7" y="122">C10</text>
<text x="240.7" y="123.9">10µF</text>
<text x="224.3" y="126.6">10uF_63V</text>
<text x="80.7" y="139">Note: Adjust led current limit resistors to match led brightness</text>
<text x="59.4" y="150.4">Changes:</text>
<text x="59.4" y="151.9">1. Add 220pF from MAX3222 pin 14 (R1IN) to GND</text>
<text x="59.4" y="153.4">2. Connect +5V to VIN on Arduino Micro</text>
<text x="59.4" y="156.5">Next issue:</text>
<text x="59.4" y="158">1. Change 7805 regulator to 7808 and connect to VIN pin only (not +5V)</text>
</g>
<g font-size="1.2">
<text x="15.7" y="9.2">0</text>
<text x="27.9" y="9.2">1</text>
<text x="40.1" y="9.2">2</text>
<text x="52.2" y="9.2">3</text>
<text x="64.4" y="9.2">4</text>
<text x="76.6" y="9.2">5</text>
<text x="88.8" y="9.2">6</text>
<text x="100.9" y="9.2">7</text>
<text x="113.1" y="9.2">8</text>
<text x="125.3" y="9.2">9</text>
<text x="137.1" y="9.2">10</text>
<text x="149.3" y="9.2">11</text>
<text x="161.5" y="9.2">12</text>
<text x="173.7" y="9.2">13</text>
<text x="185.8" y="9.2">14</text>
<text x="198" y="9.2">15</text>
<text x="210.2" y="9.2">16</text>
<text x="222.4" y="9.2">17</text>
<text x="234.5" y="9.2">18</text>
<text x="246.7" y="9.2">19</text>
<text x="8.6" y="16.5">A</text>
<text x="261.5" y="16.5">A</text>
<text x="8.6" y="28.7">B</text>
<text x="261.5" y="28.7">B</text>
<text x="8.6" y="40.9">C</text>
<text x="261.5" y="40.9">C</text>
<text x="8.6" y="53">D</text>
<text x="261.5" y="53">D</text>
<text x="8.6" y="65.2">E</text>
<text x="261.5" y="65.2">E</text>
<text x="8.6" y="77.4">F</text>
<text x="261.5" y="77.4">F</text>
<text x="8.6" y="89.6">G</text>
<text x="261.5" y="89.6">G</text>
<text x="8.6" y="101.7">H</text>
<text x="261.5" y="101.7">H</text>
<text x="8.6" y="113.9">I</text>
<text x="261.5" y="113.9">I</text>
<text x="8.6" y="126.1">J</text>
<text x="261.5" y="126.1">J</text>
<text x="8.6" y="138.3">K</text>
<text x="261.5" y="138.3">K</text>
<text x="8.6" y="150.4">L</text>
<text x="261.5" y="150.4">L</text>
<text x="8.6" y="162.6">M</text>
<text x="261.5" y="162.6">M</text>
<text x="8.6" y="174.8">N</text>
<text x="261.5" y="174.8">N</text>
<text x="8.6" y="186.9">O</text>
<text x="261.5" y="186.9">O</text>
<text x="15.7" y="201.4">0</text>
<text x="27.9" y="201.4">1</text>
<text x="40.1" y="201.4">2</text>
<text x="52.2" y="201.4">3</text>
<text x="64.4" y="201.4">4</text>
<text x="76.6" y="201.4">5</text>
<text x="88.8" y="201.4">6</text>
<text x="100.9" y="201.4">7</text>
<text x="113.1" y="201.4">8</text>
<text x="125.3" y="201.4">9</text>
<text x="137.1" y="201.4">10</text>
<text x="149.3" y="201.4">11</text>
<text x="161.5" y="201.4">12</text>
<text x="173.7" y="201.4">13</text>
<text x="185.8" y="201.4">14</text>
<text x="198" y="201.4">15</text>
<text x="210.2" y="201.4">16</text>
<text x="222.4" y="201.4">17</text>
<text x="234.5" y="201.4">18</text>
<text x="246.7" y="201.4">19</text>
</g>
<g font-size=".9">
<text x="74.2" y="22.2">2</text>
<text x="79.6" y="22.2">1</text>
<text x="80.1" y="23.6" transform="rotate(-90 80.1 23.6)">2</text>
<text x="86.6" y="20.8">1</text>
<text x="91.1" y="20.8">2</text>
<text x="93.9" y="20.8">1</text>
<text x="98.4" y="20.8">2</text>
<text x="143.2" y="21.7">1</text>
<text x="148.6" y="21.7">2</text>
<text x="188" y="20.7">1</text>
<text x="188" y="22.5">2</text>
<text x="190.5" y="21.5">P1</text>
<text x="190.5" y="23.3">P2</text>
<text x="192.4" y="22.4">P6</text>
<text x="194.3" y="21.6">6</text>
<text x="194.3" y="23.4">7</text>
<text x="80.1" y="28.1" transform="rotate(-90 80.1 28.1)">1</text>
<text x="111.3" y="28">1</text>
<text x="126.7" y="25.2">6</text>
<text x="126.7" y="28.9">5</text>
<text x="134" y="29" transform="rotate(-90 134 29)">A</text>
<text x="134" y="24.6" transform="rotate(-90 134 24.6)">C</text>
<text x="188" y="24.3">3</text>
<text x="188" y="26.1">4</text>
<text x="188" y="28">5</text>
<text x="190.5" y="25.2">P3</text>
<text x="190.5" y="27">P4</text>
<text x="190.5" y="28.8">P5</text>
<text x="192.4" y="24.2">P7</text>
<text x="192.4" y="26.1">P8</text>
<text x="192.4" y="27.9">P9</text>
<text x="194.3" y="25.2">8</text>
<text x="194.3" y="27.1">9</text>
<text x="87.6" y="30.8">1</text>
<text x="93.8" y="30.8">2</text>
<text x="98.9" y="32.3">2</text>
<text x="104.2" y="32.3">1</text>
<text x="111.3" y="30.7">2</text>
<text x="126.7" y="33.4">4</text>
<text x="135.5" y="36" transform="rotate(-90 135.5 36)">C</text>
<text x="135.5" y="31.5" transform="rotate(-90 135.5 31.5)">A</text>
<text x="142.3" y="39">1</text>
<text x="147.7" y="39">2</text>
<text x="40.4" y="46">2</text>
<text x="45.8" y="46">1</text>
<text x="62.9" y="44.5">13</text>
<text x="69.2" y="44.5">12</text>
<text x="72.9" y="44.5">11</text>
<text x="79.2" y="44.5">10</text>
<text x="185.6" y="47.1">5</text>
<text x="185.6" y="46.2">6</text>
<text x="187.2" y="47.1">6</text>
<text x="189.6" y="48">5</text>
<text x="53.6" y="49.2" transform="rotate(-90 53.6 49.2)">2</text>
<text x="59.1" y="53.7" transform="rotate(-90 59.1 53.7)">1</text>
<text x="59.1" y="49.2" transform="rotate(-90 59.1 49.2)">2</text>
<text x="111.3" y="52.6">1</text>
<text x="126.7" y="49.9">6</text>
<text x="126.7" y="53.5">5</text>
<text x="133.1" y="51.9" transform="rotate(-90 133.1 51.9)">C</text>
<text x="185.6" y="50.8">1</text>
<text x="185.6" y="49">3</text>
<text x="185.6" y="49.9">2</text>
<text x="185.6" y="48">4</text>
<text x="187.2" y="50.7">2</text>
<text x="187.2" y="48.9">4</text>
<text x="189.6" y="51.6">1</text>
<text x="189.6" y="49.8">3</text>
<text x="53.6" y="54.6" transform="rotate(-90 53.6 54.6)">1</text>
<text x="88.5" y="55.4">3</text>
<text x="94.8" y="55.4">4</text>
<text x="99.8" y="56.9">2</text>
<text x="105.1" y="56.9">1</text>
<text x="111.3" y="55.4">2</text>
<text x="126.7" y="58.1">4</text>
<text x="133.1" y="56.4" transform="rotate(-90 133.1 56.4)">A</text>
<text x="134.6" y="58.9" transform="rotate(-90 134.6 58.9)">A</text>
<text x="188.5" y="54.6" transform="rotate(-90 188.5 54.6)">8</text>
<text x="191.3" y="54.6" transform="rotate(-90 191.3 54.6)">7</text>
<text x="134.6" y="63.4" transform="rotate(-90 134.6 63.4)">C</text>
<text x="193.5" y="71.8">1</text>
<text x="206.1" y="71.8">34</text>
<text x="134.9" y="77.5" transform="rotate(-90 134.9 77.5)">C</text>
<text x="144.2" y="74.6">1</text>
<text x="149.5" y="74.6">2</text>
<text x="193.5" y="72.7">2</text>
<text x="193.5" y="73.6">3</text>
<text x="193.5" y="74.5">4</text>
<text x="193.5" y="75.4">5</text>
<text x="193.5" y="76.3">6</text>
<text x="193.5" y="77.3">7</text>
<text x="196.3" y="72.6">MOSI</text>
<text x="196.3" y="73.5">SS</text>
<text x="196.3" y="74.5">TX1</text>
<text x="196.3" y="75.4">RX1</text>
<text x="196.3" y="76.3">RST</text>
<text x="196.3" y="77.2">GND</text>
<text x="202.9" y="76.3">RST2</text>
<text x="202.9" y="75.4">GND2</text>
<text x="202.9" y="73.5">MISO</text>
<text x="203.4" y="74.5">VIN</text>
<text x="203.4" y="72.6">SCK</text>
<text x="204" y="77.2">5V</text>
<text x="206.1" y="77.3">28</text>
<text x="206.1" y="76.3">29</text>
<text x="206.1" y="75.4">30</text>
<text x="206.1" y="74.5">31</text>
<text x="206.1" y="73.6">32</text>
<text x="206.1" y="72.7">33</text>
<text x="60.9" y="83.8" transform="rotate(-90 60.9 83.8)">1</text>
<text x="60.9" y="79.3" transform="rotate(-90 60.9 79.3)">2</text>
<text x="67.3" y="83.8" transform="rotate(-90 67.3 83.8)">1</text>
<text x="67.3" y="79.3" transform="rotate(-90 67.3 79.3)">2</text>
<text x="88.5" y="83.7">5</text>
<text x="94.8" y="83.7">6</text>
<text x="111.3" y="80.9">1</text>
<text x="111.3" y="83.7">2</text>
<text x="126.7" y="78.2">6</text>
<text x="126.7" y="81.8">5</text>
<text x="134.9" y="82" transform="rotate(-90 134.9 82)">A</text>
<text x="193.5" y="78.2">8</text>
<text x="193.5" y="79.1">9</text>
<text x="193.5" y="80">10</text>
<text x="193.5" y="80.9">11</text>
<text x="193.5" y="81.8">12</text>
<text x="193.5" y="82.7">13</text>
<text x="193.5" y="83.7">14</text>
<text x="196.3" y="78.1">D2</text>
<text x="196.3" y="79">D3</text>
<text x="196.3" y="79.9">D4</text>
<text x="196.3" y="80.8">D5</text>
<text x="196.3" y="81.8">D6</text>
<text x="196.3" y="82.7">D7</text>
<text x="196.3" y="83.6">D8</text>
<text x="203.4" y="78.1">NC2</text>
<text x="204" y="83.6">A1</text>
<text x="204" y="82.7">A2</text>
<text x="204" y="81.8">A3</text>
<text x="204" y="80.8">A4</text>
<text x="204" y="79.9">A5</text>
<text x="204" y="79">NC</text>
<text x="206.1" y="83.7">21</text>
<text x="206.1" y="82.7">22</text>
<text x="206.1" y="81.8">23</text>
<text x="206.1" y="80.9">24</text>
<text x="206.1" y="80">25</text>
<text x="206.1" y="79.1">26</text>
<text x="206.1" y="78.2">27</text>
<text x="224.4" y="82.1" transform="rotate(-90 224.4 82.1)">2</text>
<text x="237.1" y="82.1" transform="rotate(-90 237.1 82.1)">2</text>
<text x="45.3" y="88.5" transform="rotate(-90 45.3 88.5)">17</text>
<text x="99.8" y="85.2">2</text>
<text x="105.1" y="85.2">1</text>
<text x="126.7" y="86.4">4</text>
<text x="136.4" y="88.9" transform="rotate(-90 136.4 88.9)">C</text>
<text x="136.4" y="84.5" transform="rotate(-90 136.4 84.5)">A</text>
<text x="193.5" y="84.6">15</text>
<text x="193.5" y="85.5">16</text>
<text x="193.5" y="86.4">17</text>
<text x="196.3" y="84.5">D9</text>
<text x="196.3" y="85.4">D10</text>
<text x="196.3" y="86.3">D11</text>
<text x="196.3" y="87.2">D12</text>
<text x="203.4" y="87.2">D13</text>
<text x="203.4" y="86.3">3V3</text>
<text x="203.4" y="85.4">REF</text>
<text x="204" y="84.5">A0</text>
<text x="206.1" y="86.4">18</text>
<text x="206.1" y="85.5">19</text>
<text x="206.1" y="84.6">20</text>
<text x="224.4" y="87.5" transform="rotate(-90 224.4 87.5)">1</text>
<text x="237.1" y="87.5" transform="rotate(-90 237.1 87.5)">1</text>
<text x="38.3" y="90">1</text>
<text x="38.3" y="93.7">12</text>
<text x="38.3" y="95.5">13</text>
<text x="41.1" y="90.9">/EN</text>
<text x="41.1" y="94.5">T1IN</text>
<text x="45.1" y="90.2">VCC</text>
<text x="48.9" y="94.5">T1OUT</text>
<text x="48.9" y="90.9">/SHDN</text>
<text x="52.8" y="95.5">14</text>
<text x="52.8" y="93.7">15</text>
<text x="52.8" y="90">18</text>
<text x="144.2" y="92">1</text>
<text x="149.5" y="92">2</text>
<text x="224.4" y="91.2" transform="rotate(-90 224.4 91.2)">A</text>
<text x="237.1" y="91.2" transform="rotate(-90 237.1 91.2)">A</text>
<text x="38.3" y="101.9">2</text>
<text x="38.3" y="99.2">10</text>
<text x="38.3" y="97.3">11</text>
<text x="41.1" y="100">R2OUT</text>
<text x="41.1" y="98.2">T2IN</text>
<text x="41.1" y="96.4">R1OUT</text>
<text x="48.9" y="98.2">T2OUT</text>
<text x="49.5" y="100">R2IN</text>
<text x="49.5" y="96.4">R1IN</text>
<text x="52.8" y="97.3">8</text>
<text x="52.8" y="99.2">9</text>
<text x="71.9" y="98.5" transform="rotate(-90 71.9 98.5)">2</text>
<text x="81" y="99.4" transform="rotate(-90 81 99.4)">2</text>
<text x="128.5" y="100.1">6</text>
<text x="134" y="98.5" transform="rotate(-90 134 98.5)">C</text>
<text x="224.4" y="96.6" transform="rotate(-90 224.4 96.6)">K</text>
<text x="237.1" y="96.6" transform="rotate(-90 237.1 96.6)">K</text>
<text x="38.3" y="103.7">4</text>
<text x="38.3" y="105.6">5</text>
<text x="38.3" y="107.4">6</text>
<text x="41.1" y="102.8">C1+</text>
<text x="41.1" y="104.6">C1-</text>
<text x="41.1" y="106.4">C2+</text>
<text x="50.6" y="105.5">V+</text>
<text x="50.6" y="107.3">V-</text>
<text x="52.8" y="104.6">3</text>
<text x="52.8" y="106.5">7</text>
<text x="71.9" y="103" transform="rotate(-90 71.9 103)">1</text>
<text x="81" y="104.8" transform="rotate(-90 81 104.8)">1</text>
<text x="89.4" y="105.7">9</text>
<text x="95.7" y="105.7">8</text>
<text x="100.7" y="107.1">2</text>
<text x="106.1" y="107.1">1</text>
<text x="113.1" y="102.8">1</text>
<text x="113.1" y="105.6">2</text>
<text x="128.5" y="103.7">5</text>
<text x="134" y="103" transform="rotate(-90 134 103)">A</text>
<text x="135.5" y="107.3" transform="rotate(-90 135.5 107.3)">A</text>
<text x="170.5" y="104.9" transform="rotate(-90 170.5 104.9)">1</text>
<text x="174" y="104.9" transform="rotate(-90 174 104.9)">4</text>
<text x="190.6" y="104.9" transform="rotate(-90 190.6 104.9)">1</text>
<text x="194.1" y="104.9" transform="rotate(-90 194.1 104.9)">4</text>
<text x="19.5" y="110.9" transform="rotate(-90 19.5 110.9)">1</text>
<text x="27.7" y="110.9" transform="rotate(-90 27.7 110.9)">1</text>
<text x="41.1" y="108.2">C2-</text>
<text x="45.1" y="108.9">GND</text>
<text x="45.3" y="112.1" transform="rotate(-90 45.3 112.1)">16</text>
<text x="60.9" y="110.4" transform="rotate(-90 60.9 110.4)">2</text>
<text x="69.2" y="113.9" transform="rotate(-90 69.2 113.9)">1</text>
<text x="69.2" y="109.5" transform="rotate(-90 69.2 109.5)">2</text>
<text x="81" y="110.4" transform="rotate(-90 81 110.4)">A</text>
<text x="128.5" y="108.3">4</text>
<text x="135.5" y="111.7" transform="rotate(-90 135.5 111.7)">C</text>
<text x="170.5" y="113" transform="rotate(-90 170.5 113)">2</text>
<text x="174.1" y="113" transform="rotate(-90 174.1 113)">3</text>
<text x="190.6" y="113" transform="rotate(-90 190.6 113)">2</text>
<text x="194.2" y="113" transform="rotate(-90 194.2 113)">3</text>
<text x="19.5" y="115.4" transform="rotate(-90 19.5 115.4)">2</text>
<text x="27.7" y="115.4" transform="rotate(-90 27.7 115.4)">2</text>
<text x="60.9" y="114.8" transform="rotate(-90 60.9 114.8)">1</text>
<text x="81" y="115.7" transform="rotate(-90 81 115.7)">K</text>
<text x="170.5" y="115.9" transform="rotate(-90 170.5 115.9)">2</text>
<text x="174.1" y="118.6" transform="rotate(-90 174.1 118.6)">2</text>
<text x="200" y="119.8">1</text>
<text x="202.6" y="119.3">11</text>
<text x="208" y="119.3">2</text>
<text x="209" y="119.3">1</text>
<text x="214.3" y="119.3">2</text>
<text x="215.4" y="119.3">1</text>
<text x="220.7" y="119.3">2</text>
<text x="223.6" y="119.3">1</text>
<text x="235.3" y="119.3">3</text>
<text x="170.5" y="121.2" transform="rotate(-90 170.5 121.2)">1</text>
<text x="174.1" y="124" transform="rotate(-90 174.1 124)">1</text>
<text x="177.8" y="124.1" transform="rotate(-90 177.8 124.1)">2</text>
<text x="183.3" y="124.1" transform="rotate(-90 183.3 124.1)">2</text>
<text x="200" y="120.7">2</text>
<text x="202.8" y="120.2">2</text>
<text x="224" y="124.6" transform="rotate(-90 224 124.6)">1</text>
<text x="226.4" y="120.1">IN</text>
<text x="229.5" y="123.5">GND</text>
<text x="232.6" y="120.1">OUT</text>
<text x="240.5" y="122.8" transform="rotate(-90 240.5 122.8)">1</text>
<text x="177.8" y="129.4" transform="rotate(-90 177.8 129.4)">1</text>
<text x="183.3" y="129.4" transform="rotate(-90 183.3 129.4)">1</text>
<text x="224" y="130" transform="rotate(-90 224 130)">2</text>
<text x="229.7" y="126.7" transform="rotate(-90 229.7 126.7)">2</text>
<text x="240.5" y="127.3" transform="rotate(-90 240.5 127.3)">2</text>
</g>
</svg>
